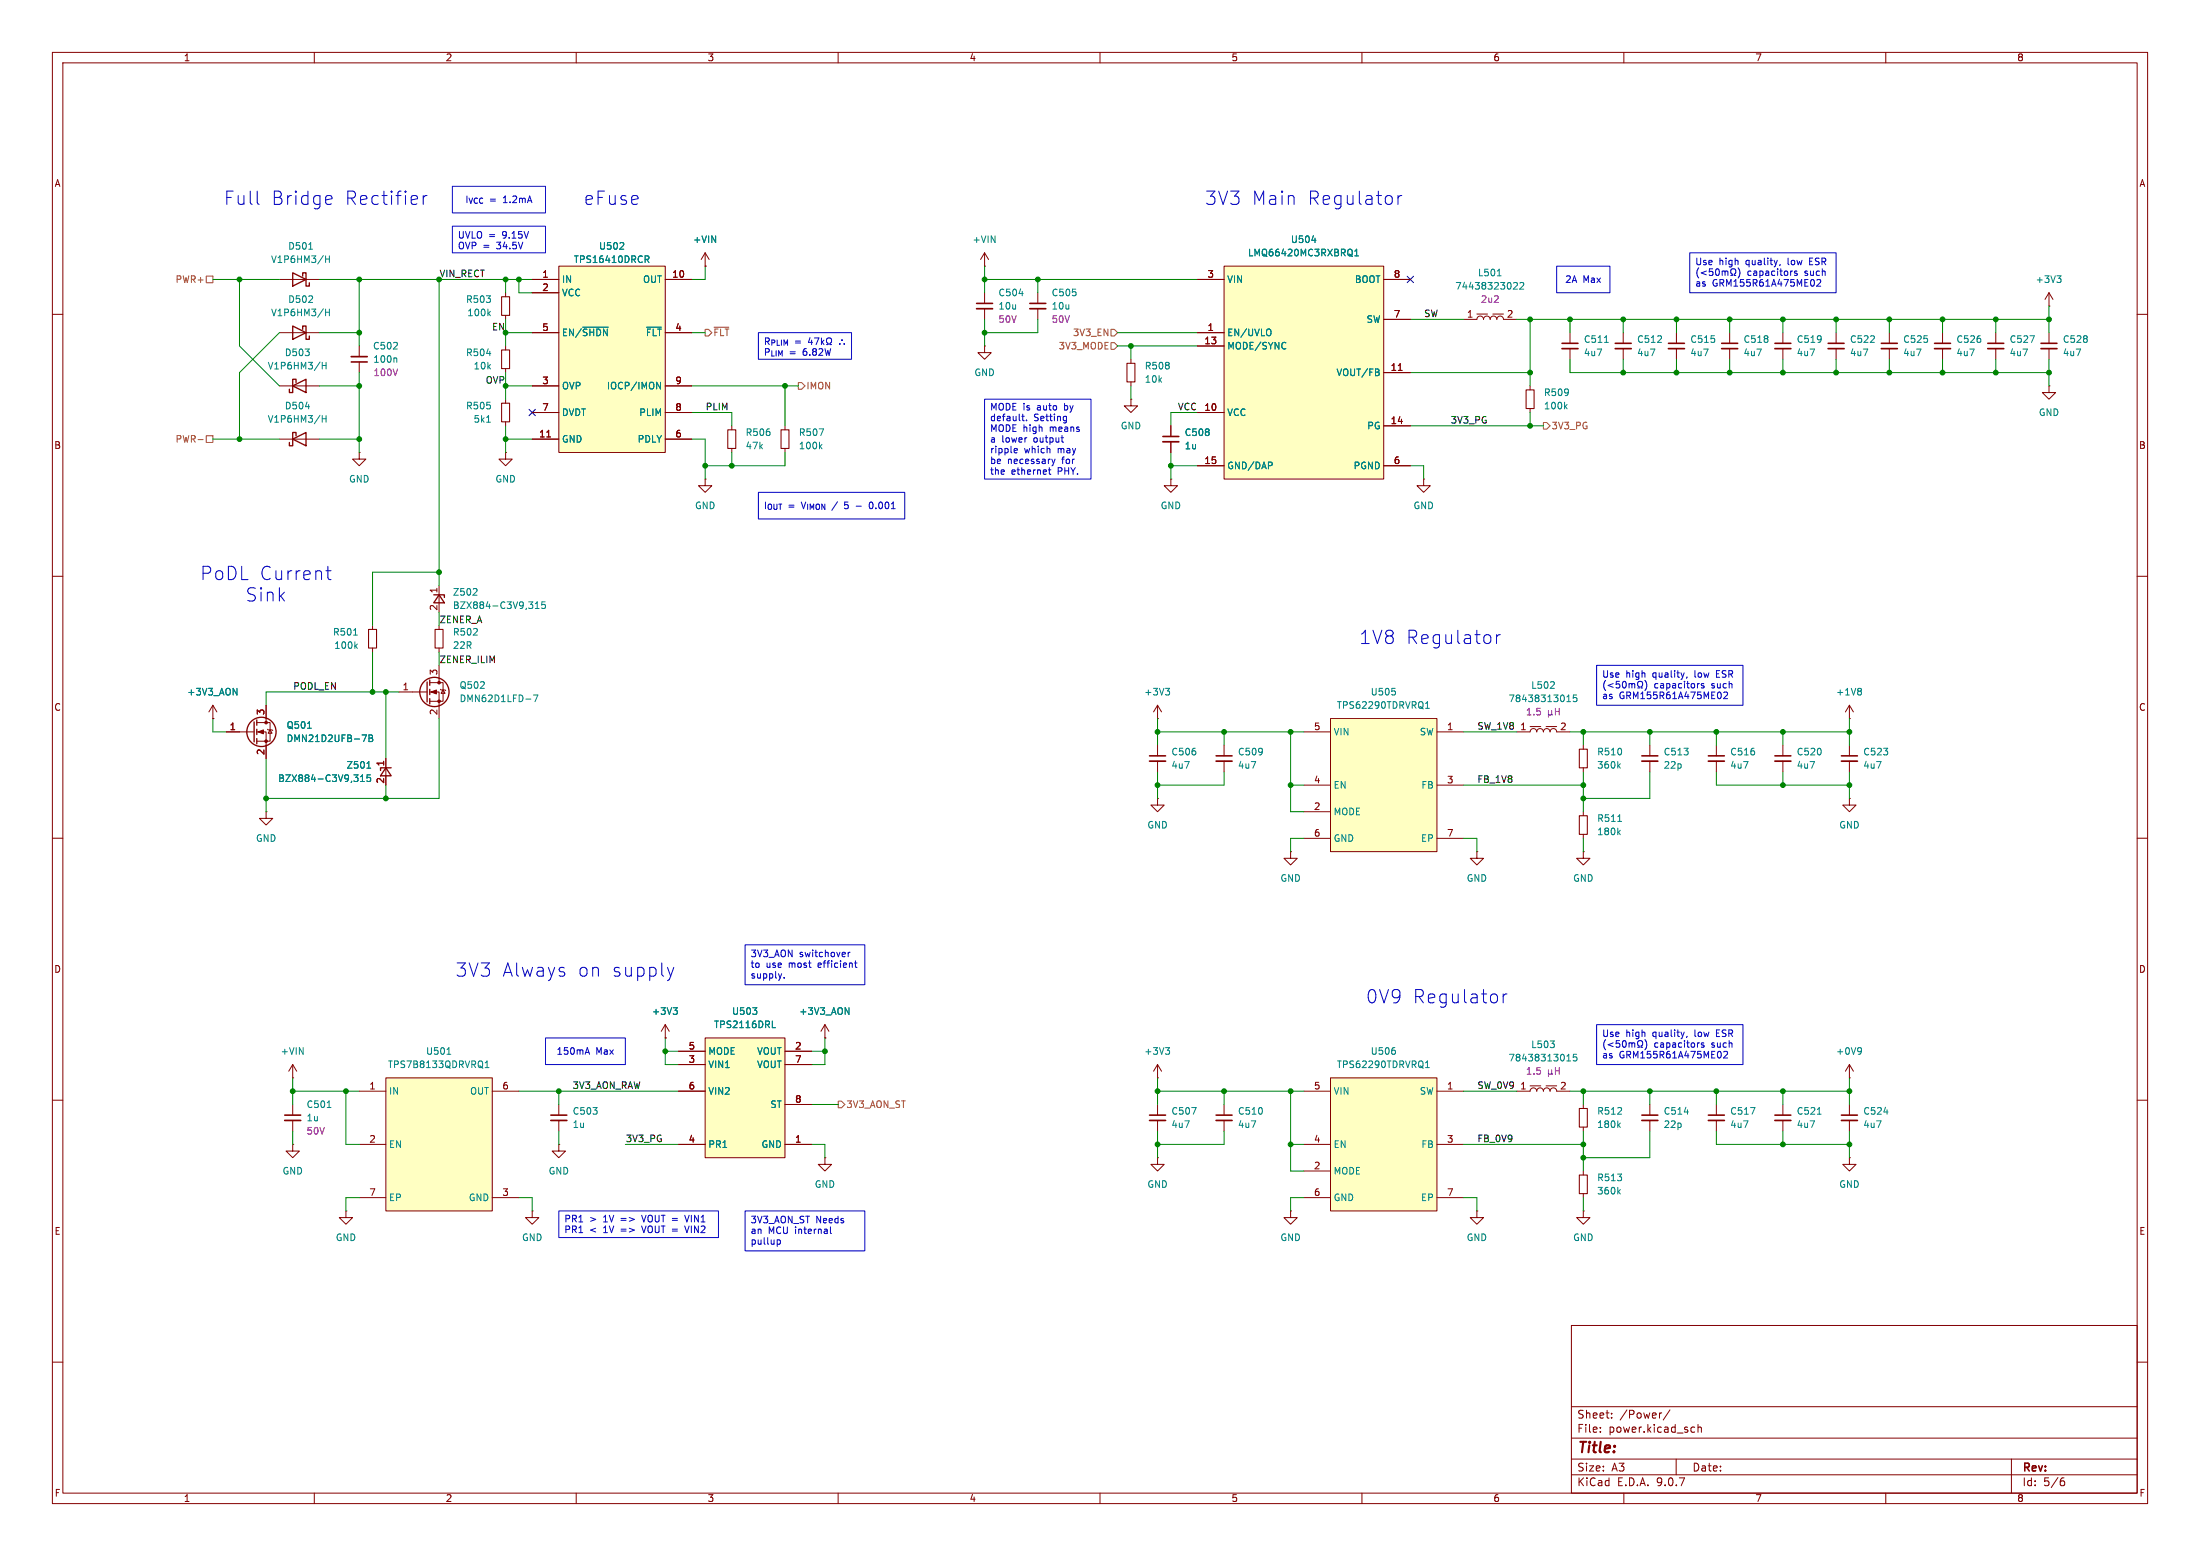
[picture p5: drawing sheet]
<svg xmlns="http://www.w3.org/2000/svg" width="420mm" height="297mm" viewBox="0 0 420 297" stroke-linecap="round" stroke-linejoin="round" font-family="sans-serif">
<path d="M0 0h420v297h-420z" fill="#fff" stroke="#fff" stroke-width=".19"/>
<g fill="none" stroke="#840000" stroke-width=".19">
<path d="M10 10h400v277h-400zM12 12h396v273h-396zM60 10v2M110 10v2M160 10v2M210 10v2M260 10v2M310 10v2M360 10v2M96.5 55.9v.7M281.9 59.9h2.1M285 59.9h2"/>
<path d="M10 60h2M96.5 60.2v.8M96.5 76.2v.8M279.4 61h2.5a.64 .64 0 0 1 .7-.7 .64 .64 0 0 1 .6 .7 .64 .64 0 0 1 .6-.7 .64 .64 0 0 1 .7 .7 .64 .64 0 0 1 .6-.7 .64 .64 0 0 1 .6 .7 .64 .64 0 0 1 .7-.7 .64 .64 0 0 1 .6 .7h2.6M370.8 63.5v2M370.8 66.5v2.1M391.2 63.5v2M391.2 66.5v2.1M408 60h2M96.5 80.5v.8M271.8 91.4v1.3h1.2l-1.2 1.3-1.3-1.3h1.3M271.8 91.4h.1"/>
<path d="M10 110h2M408 110h2M221 137.2h.1M221 134.6l-.8 1.3M221 134.6l.7 1.3M221 134.6v2.6M289.6 139.7h2.5a.64 .64 0 0 1 .6-.6 .64 .64 0 0 1 .7 .6 .64 .64 0 0 1 .6-.6 .64 .64 0 0 1 .6 .6 .64 .64 0 0 1 .7-.6 .64 .64 0 0 1 .6 .6 .64 .64 0 0 1 .6-.6 .64 .64 0 0 1 .7 .6h2.5M292.1 138.7h2M295.1 138.7h2.1M10 160h2M233.7 142.2v2.1M233.7 145.3v2"/>
<path d="M302.3 142.2v.8M302.3 146.6v.7M340.4 142.2v2.1M340.4 145.3v2M353.1 152.4v1.3h1.2l-1.2 1.2-1.3-1.2h1.3M353.1 152.4h.1M408 160h2M246.4 162.6v1.2h1.2l-1.2 1.3-1.3-1.3h1.3M246.4 162.6h.1M10 210h2M55.9 218.4v1.3h-1.3l1.3 1.3 1.2-1.3h-1.2M55.9 218.4h.1"/>
<path d="M327.7 210.8v2.1M327.7 213.9v2M408 210h2M300 253h108v32h-108zM10 260h2M300 278.5h108M300 274.5h108M300 268.5h108M305.5 273.2v.2M305.5 272.5v.1M307.7 270.5v.2M307.7 269.8v.1"/>
<path d="M317.2 269.7l-.3 .1M318.8 269.1l-1.3 1.9M320 278.5v3M323.1 272.4l.4 .1M323.5 273.3l-.4 .1M324.2 272.5l.2-.1 .3 .1 .1 .9M324.2 271.9v1.5M384 278.5v6.5M408 260h2M60 285v2M110 285v2M160 285v2"/>
<path d="M210 285v2M260 285v2M300 281.5h108M310 285v2M360 285v2M393.6 282.7h.4l.2 .2-.1 .5-.5 .2M394 282.1l-.4 .1"/>
</g>
<path d="M95.8 56.6h1.5v3.6h-1.5zM95.8 77h1.5v3.5h-1.5zM301.5 143h1.5v3.6h-1.5z" fill="none" stroke="#840000" stroke-width=".2"/>
<g fill="none" stroke="#008484" stroke-width=".19">
<path d="M93.3 59.8l.3 .5M93.6 59.4l-.5 .5M285.8 52.6h.8M289 54l.4-.1 .3 .4-.8 .9h.8M290.2 54l.4-.1 .3 .4-.8 .9h.8M92.9 80.6h.7M222.5 131.4h.8l-.4 .5M223 131.9l.3 .2v.3l-.3 .3M295.9 131.4h.8M296.7 130.2v.5M299.1 133.9h.7M299.2 133l.3-.3v1.2"/>
<path d="M301 132.7h-.6l-.1 .6 .2-.2 .4 .1 .2 .2-.1 .4-.2 .1-.5-.1M309 146.1l.3 .5M309.3 145.8l-.5 .5M334.2 211.4h.8l-.5 1.3"/>
</g>
<path d="M369.3 65.5h3.1M389.6 65.5h3.1M232.2 144.3h3M338.8 144.3h3.1M326.1 212.9h3.1" fill="none" stroke="#840000" stroke-width=".3"/>
<path d="M369.3 66.5h3.1M389.6 66.5h3.1M232.2 145.3h3M338.8 145.3h3.1M326.1 213.9h3.1" fill="none" stroke="#840000" stroke-width=".33"/>
<path d="M295.6 135.6v1.3M295.6 136.3l.2 .2 .4-.2M296.2 136.3l.2 .2M296.2 135.6v.7M296.9 135.2v1.3M296.9 135.8h.8M297.7 135.2v1.3" fill="none" stroke="#840084" stroke-width=".19"/>
<path d="M254 205.7h20.3v25.4h-20.3z" fill="#ffffc2"/>
<g fill="none" stroke="#840000" stroke-width=".19">
<path d="M215.9 76.2v1.3h1.3l-1.3 1.2-1.3-1.2h1.3M215.9 76.2h.1M302.3 154.9v.8M302.3 159.3v.7M302.3 162.6v1.2h1.2l-1.2 1.3-1.3-1.3h1.3M302.3 162.6h.1M248.9 208.3h5.1M248.9 218.4h5.1M254 205.7h20.3v25.4h-20.3zM274.3 208.3h5.1M274.3 218.4h5.1M248.9 223.5h5.1"/>
<path d="M248.9 228.6h5.1M274.3 228.6h5.1"/>
</g>
<path d="M308.8 156.8h.8M309 158.8l.3 .5M309.3 158.5l-.5 .5M266.3 200.6v.5M272.1 203.8h.8M272.1 202.9l.4-.4v1.3" fill="none" stroke="#008484" stroke-width=".19"/>
<path d="M301.5 155.7h1.5v3.6h-1.5z" fill="none" stroke="#840000" stroke-width=".2"/>
<path d="M254 137.2h20.3v25.4h-20.3z" fill="#ffffc2"/>
<g fill="none" stroke="#840000" stroke-width=".19">
<path d="M149.9 81.3v.7M149.9 85.6v.8M223.5 91.4v1.3h1.3l-1.3 1.3-1.3-1.3h1.3M223.5 91.4h.1M223.5 81.3v2M223.5 84.3v2.1M248.9 139.7h5.1M254 137.2h20.3v25.4h-20.3zM274.3 139.7h5.1M248.9 149.9h5.1M248.9 154.9h5.1M274.3 149.9h5.1"/>
<path d="M248.9 160h5.1M274.3 160h5.1M55.9 205.7h.1M55.9 203.2v2.5M55.9 210.8v2.1M55.9 213.9v2M55.9 203.2l-.8 1.3M55.9 203.2l.7 1.3M233.7 210.8v2.1M233.7 213.9v2M302.3 210.8v.8M302.3 215.1v.8"/>
<path d="M315 210.8v2.1M315 213.9v2"/>
</g>
<path d="M156.4 81.9h.8l-.5 1.2M156.6 85.2l.3 .5M156.9 84.8l-.5 .5M266.3 132v.5M272.1 135.2h.8M272.1 134.3l.4-.4v1.3M62.5 211.4h.7M309 214.7l.3 .5M309.3 214.4l-.5 .4M321.5 212.3h.8" fill="none" stroke="#008484" stroke-width=".19"/>
<path d="M222 83.3h3M54.4 212.9h3M232.2 212.9h3M313.4 212.9h3.1" fill="none" stroke="#840000" stroke-width=".3"/>
<path d="M222 84.3h3M54.4 213.9h3M232.2 213.9h3M313.4 213.9h3.1" fill="none" stroke="#840000" stroke-width=".33"/>
<path d="M149.1 82h1.5v3.6h-1.5zM301.5 211.6h1.5v3.5h-1.5z" fill="none" stroke="#840000" stroke-width=".2"/>
<path d="M73.7 205.7h20.3v25.4h-20.3z" fill="#ffffc2"/>
<g fill="none" stroke="#840000" stroke-width=".19">
<path d="M391.2 58.4h.1M391.2 55.9l-.8 1.3M391.2 55.9l.7 1.3M391.2 55.9v2.5M215.9 68.6v.7M215.9 72.9v.8M299.7 63.5v2M299.7 66.5v2.1M309.9 63.5v2M309.9 66.5v2.1M320 63.5v2M320 66.5v2.1"/>
<path d="M330.2 63.5v2M330.2 66.5v2.1M340.4 63.5v2M340.4 66.5v2.1M350.5 63.5v2M350.5 66.5v2.1M360.7 63.5v2M360.7 66.5v2.1M381 63.5v2M381 66.5v2.1M391.2 73.7v1.2h1.2l-1.2 1.3-1.3-1.3h1.3M391.2 73.7h.1"/>
<path d="M353.1 137.2h.1M353.1 134.6v2.6M353.1 134.6l-.8 1.3M353.1 134.6l.7 1.3M315 142.2v2.1M315 145.3v2M327.7 142.2v2.1M327.7 145.3v2M353.1 142.2v2.1M353.1 145.3v2M281.9 162.6v1.2h1.3l-1.3 1.3-1.2-1.3h1.2M281.9 162.6h.1"/>
<path d="M68.6 208.3h5.1M68.6 218.4h5.1M73.7 205.7h20.3v25.4h-20.3zM94 208.3h5.1M106.7 218.4v1.3h1.2l-1.2 1.3-1.3-1.3h1.3M106.7 218.4h.1M289.6 208.3h2.5a.64 .64 0 0 1 .6-.7 .64 .64 0 0 1 .7 .7 .64 .64 0 0 1 .6-.7 .64 .64 0 0 1 .6 .7 .64 .64 0 0 1 .7-.7 .64 .64 0 0 1 .6 .7 .64 .64 0 0 1 .6-.7 .64 .64 0 0 1 .7 .7h2.5M292.1 207.3h2M295.1 207.3h2.1M340.4 210.8v2.1M340.4 213.9v2M353.1 205.7h.1"/>
<path d="M353.1 203.2v2.5M353.1 210.8v2.1M353.1 213.9v2M353.1 203.2l-.8 1.3M353.1 203.2l.7 1.3M66 231.1v1.3h-1.2l1.2 1.3 1.3-1.3h-1.3M66 231.1h.1M68.6 228.6h5.1M94 228.6h5.1M246.4 231.1v1.3h1.2l-1.2 1.3-1.3-1.3h1.3M246.4 231.1h.1M302.3 231.1v1.3h1.2l-1.2 1.3-1.3-1.3h1.3"/>
<path d="M302.3 231.1h.1M302.3 223.5v.8M302.3 227.8v.8M353.1 221v1.2h1.2l-1.2 1.3-1.3-1.3h1.3M353.1 221h.1"/>
</g>
<g fill="none" stroke="#008484" stroke-width=".19">
<path d="M392.7 52.6h.8l-.5 .5M393.2 53.1l.3 .3v.3l-.3 .2M306.3 65.4h.7M387.5 64.1h.9l-.6 1.3M355.1 131.4l.3 .2-.3 .3 .3 .3v.2l-.3 .3M295.9 198.7h.8l-.4 .5M296.7 199.3v.5M355.1 200l.3 .2a.94 .94 0 0 1-.3 1M85.3 201.2h.8M92.6 203.8h.7M92.6 202.9l.4-.4v1.3M299.1 202.5h.7"/>
<path d="M299.2 201.5l.3-.3v1.3M301 201.2h-.6l-.1 .6 .2-.1 .4 .1 .2 .2-.1 .4-.2 .1-.5-.1M346.9 212.7h.8M355.4 200.5l-.3 .3M359.6 212.3h.8M309 227.4l.3 .5M309.3 227.1l-.5 .4"/>
</g>
<g fill="none" stroke="#840000" stroke-width=".3">
<path d="M298.2 65.5h3M308.4 65.5h3M318.5 65.5h3.1M328.7 65.5h3M338.8 65.5h3.1M349 65.5h3M359.2 65.5h3M379.5 65.5h3M313.4 144.3h3.1M326.1 144.3h3.1M351.5 144.3h3.1M338.8 212.9h3.1"/>
<path d="M351.5 212.9h3.1"/>
</g>
<g fill="none" stroke="#840000" stroke-width=".33">
<path d="M298.2 66.5h3M308.4 66.5h3M318.5 66.5h3.1M328.7 66.5h3M338.8 66.5h3.1M349 66.5h3M359.2 66.5h3M379.5 66.5h3M313.4 145.3h3.1M326.1 145.3h3.1M351.5 145.3h3.1M338.8 213.9h3.1"/>
<path d="M351.5 213.9h3.1"/>
</g>
<path d="M215.1 69.3h1.6v3.6h-1.6zM301.5 224.3h1.5v3.5h-1.5z" fill="none" stroke="#840000" stroke-width=".2"/>
<path d="M295.6 204.2v1.3M295.6 204.9l.2 .1 .4-.1M296.2 204.9l.2 .1M296.2 204.2v.7M296.9 203.8v1.2M296.9 204.4h.8M297.7 203.8v1.2" fill="none" stroke="#840084" stroke-width=".19"/>
<path d="M233.7 50.8h30.5v40.6h-30.5z" fill="#ffffc2"/>
<g fill="none" stroke="#840000" stroke-width=".19">
<path d="M53.3 53.3h7.7M188 50.8h.1M188 48.3v2.5M188 55.9v2M188 58.9v2.1M188 48.3l-.8 1.2M188 48.3l.7 1.2M198.1 55.9v2M198.1 58.9v2.1M228.6 53.3h5.1M233.7 50.8h30.5v40.6h-30.5zM264.2 53.3h5"/>
<path d="M53.3 63.5h7.7M53.3 73.7h7.7M68.6 66v2.1M68.6 69.1v2M188 66v1.3h1.2l-1.2 1.3-1.3-1.3h1.3M188 66h.1M228.6 63.5h5.1M228.6 66h5.1M228.6 78.7h5.1M264.2 61h5M264.2 71.1h5M266.9 70.7h.8"/>
<path d="M292.1 73.7v.7M292.1 78v.7M53.3 83.8h7.7M68.6 86.4v1.2h1.2l-1.2 1.3-1.3-1.3h1.3M68.6 86.4h.1M228.6 88.9h5.1M264.2 88.9h5M264.2 81.3h5M76.2 132.1h5.3M82 130.3h2.6v3.6h-2.6M82 132.1h1.8v5.1M83.8 127v3.3"/>
<path d="M84.1 131.6l1 .2M84.6 131.7l.4 .6h-.8zM221 152.4v1.3h-1.3l1.3 1.2 1.2-1.2h-1.2M221 152.4h.1M221 142.2v2.1M221 145.3v2M127 198.1h.1M127 195.6l-.8 1.3M127 195.6l.8 1.3M127 195.6v2.5M157.5 198.1h.1M157.5 195.6l-.8 1.3"/>
<path d="M157.5 195.6l.7 1.3M157.5 195.6v2.5M106.7 210.8v2.1M106.7 213.9v2M221 205.7h.1M221 203.2v2.5M221 210.8v2.1M221 213.9v2M221 203.2l-.8 1.3M221 203.2l.7 1.3M157.5 221v1.2h1.2l-1.2 1.3-1.3-1.3h1.3M157.5 221h.1"/>
<path d="M221 221v1.2h-1.3l1.3 1.3 1.2-1.3h-1.2M221 221h.1M281.9 231.1v1.3h1.3l-1.3 1.3-1.2-1.3h1.2M281.9 231.1h.1"/>
</g>
<g fill="none" stroke="#008484" stroke-width=".19">
<path d="M58.9 47.6h.8M62.2 48.8v1.3M62.2 59v1.3M62.2 49.4h.7M62.2 59.6h.7M62.9 48.8v1.3M62.9 59v1.3M194.5 56h.8M250.4 45.9h.8M258.1 48.9l.1 .1M258.6 48.8h.8M258.6 47.9l.4-.3v1.2"/>
<path d="M58.3 77.6h.8M61.5 69.2v1.2M61.5 79.3v1.3M61.5 69.8h.7M61.5 79.9h.7M62.2 69.2v1.2M62.2 79.3v1.3M75.6 68.3l.1 .2v.7M242.5 62.9a.9 .9 0 0 1 0 1.1M245.4 65.4l.1 .1M245.5 66.5l-.1 .1M263.2 71.2v.4"/>
<path d="M298.8 77.6l.4 .4M299.2 77.2l-.5 .5M242.8 88.3l.1 .2-.1 .3M101.8 132.7h.9l-.6 1.2M128.5 192.3h.8l-.4 .5M129.1 192.8l.2 .3v.3l-.2 .2M161.4 192.3l.7 1.3v-1.3M222.5 200h.8l-.4 .5M223 200.5l.3 .2v.3l-.3 .2M227.5 211.4h.8l-.5 1.3"/>
</g>
<path d="M291.3 74.4h1.6v3.6h-1.6z" fill="none" stroke="#840000" stroke-width=".2"/>
<g fill="none" stroke="#840000" stroke-width=".25">
<path d="M55.9 52.1l2.5 1.2-2.5 1.3zM57.8 52.7v-.6h.6v2.5h.7v-.6M55.9 62.2l2.5 1.3-2.5 1.3zM55.9 73.7l2.5-1.3v2.5zM56.5 73v-.6h-.6v2.5h-.7v-.6M57.8 62.9v-.7h.6v2.6h.7v-.7M55.9 83.8l2.5-1.2v2.5zM56.5 83.2v-.6h-.6v2.5h-.7v-.6M81.5 130.2v3.8M82 129.8v1M82 131.6v1M82 133.4v1"/>
<circle cx="82.9" cy="132.1" r="2.79"/>
</g>
<g fill="#840000" stroke="#840000" stroke-width=".19">
<path d="M82.3 132.1l1-.4v.8z"/>
<circle cx="83.8" cy="130.3" r=".25"/>
<circle cx="83.8" cy="133.9" r=".25"/>
</g>
<path d="M186.4 57.9h3.1M196.6 57.9h3M67.1 69.1h3M219.5 144.3h3M105.2 212.9h3M219.5 212.9h3" fill="none" stroke="#840000" stroke-width=".3"/>
<path d="M186.4 58.9h3.1M196.6 58.9h3M67.1 68.1h3M219.5 145.3h3M105.2 213.9h3M219.5 213.9h3" fill="none" stroke="#840000" stroke-width=".33"/>
<path d="M134.6 198.1h15.3v22.9h-15.3z" fill="#ffffc2"/>
<g fill="none" stroke="#840000" stroke-width=".19">
<path d="M96.5 86.4v1.2h1.3l-1.3 1.3-1.3-1.3h1.3M96.5 86.4h.1M134.6 91.4v1.3h1.3l-1.3 1.3-1.3-1.3h1.3M134.6 91.4h.1M139.7 81.3v.7M139.7 85.6v.8M71.1 119.4v.7M83.8 111.8v5M83.8 119.4v.7M40.6 137.2h.1M40.6 134.6l-.7 1.3M40.6 134.6l.8 1.3"/>
<path d="M40.6 134.6v2.6M43.2 139.7h5.3M49 137.9h2.6v3.6h-2.6M49 139.7h1.8v5.1M50.8 134.6v3.3M51.1 139.2l1 .2M51.6 139.3l.3 .7h-.7zM71.1 123.7v.8M83.8 123.7v.8M50.8 154.9v1.3h1.3l-1.3 1.3-1.3-1.3h1.3M50.8 154.9h.1M73.7 144.8v5.1"/>
<path d="M134.6 198.1h15.3v22.9h-15.3zM129.5 203.2h5.1M129.5 200.7h5.1M129.5 208.3h5.1M129.5 218.4h5.1M149.9 203.2h5M149.9 200.7h5M149.9 218.4h5M149.9 210.8h5M101.6 231.1v1.3h1.3l-1.3 1.3-1.3-1.3h1.3M101.6 231.1h.1"/>
</g>
<g fill="none" stroke="#008484" stroke-width=".19">
<path d="M90.8 112.3l.3 .3-.1 .3-.7 .7h.8M102.2 116.1h.7M102.2 115.2l.4-.3v1.2M104.1 114.9h-.6l-.1 .6 .2-.1h.4l.1 .2v.4l-.2 .1-.5-.1M44.5 131.4l.7 1.3v-1.3M58.7 139h.7M67.5 121.2h.7M67.9 123.3l.3 .5M68.2 122.9l-.5 .5M68.8 149.2h.8M68.8 148.3l.4-.4v1.3M69.1 140.3h.9l-.6 1.2"/>
<path d="M70 146.6h.8M70.3 145.5l.1-.1v1.2M70.4 140.3h.5l.2 .2-.2 .4 .2 .1 .1 .3-.3 .2h-.5zM70.4 140.9h.5M70.7 147.9h-.6l-.1 .6 .2-.1h.4l.2 .2-.1 .4-.2 .2-.5-.2M143.7 192.3h.8l-.4 .5M144.4 193v.5M147.4 196.2h.6"/>
</g>
<path d="M138.9 82h1.6v3.6h-1.6zM70.4 120.1h1.5v3.6h-1.5zM83.1 120.1h1.5v3.6h-1.5z" fill="none" stroke="#840000" stroke-width=".2"/>
<g fill="none" stroke="#840000" stroke-width=".25">
<path d="M82.8 113.5h2v.5M83.8 113.5l1 1.6h-2zM48.5 137.8v3.8M49 137.4v1M49 139.2v1M49 141v1M73.7 146.6l1 1.5h-2.1zM74.7 146.6h-2.1v.5"/>
<circle cx="49.9" cy="139.7" r="2.79"/>
</g>
<g fill="#840000" stroke="#840000" stroke-width=".19">
<path d="M49.3 139.7l1-.4v.8z"/>
<circle cx="50.8" cy="137.9" r=".25"/>
<circle cx="50.8" cy="141.5" r=".25"/>
</g>
<path d="M106.7 50.8h20.3v35.6h-20.3z" fill="#ffffc2"/>
<g fill="none" stroke="#840000" stroke-width=".19">
<path d="M101.6 53.3h5.1M101.6 55.9h5.1M106.7 50.8h20.3v35.6h-20.3zM127 53.3h5.1M134.6 50.8h.1M134.6 48.3l-.7 1.2M134.6 48.3l.8 1.2M134.6 48.3v2.5M228.6 53.3h5.1M264.2 53.3h5M96.5 66v.8M96.5 70.4v.7"/>
<path d="M101.6 63.5h5.1M101.6 73.7h5.1M101.6 78.7h5.1M127 63.5h5.1M127 73.7h5.1M127 78.7h5.1M228.6 63.5h5.1M228.6 78.7h5.1M228.6 66h5.1M264.2 61h5M264.2 71.1h5M266.9 70.7h.8"/>
<path d="M101.6 83.8h5.1M104.4 83.4h.7M127 83.8h5.1M223.5 81.3v2M223.5 84.3v2.1M228.6 88.9h5.1M264.2 88.9h5M264.2 81.3h5M40.6 137.2h.1M43.2 139.7h2.5M50.8 134.6v2.6M50.8 142.2v2.6"/>
<path d="M73.7 144.8v1.8M73.7 148.1v1.8M127 198.1h.1M157.5 198.1h.1M129.5 203.2h5.1M129.5 200.7h5.1M129.5 208.3h5.1M129.5 218.4h5.1M149.9 203.2h5M149.9 200.7h5M149.9 218.4h5M149.9 210.8h5"/>
</g>
<g fill="none" stroke="#008484" stroke-width=".19">
<path d="M118.3 47.6h.8M119 46.4v.4M123.2 48.8h.4l.3 .3-.1 .3-.6 .1M123.5 49.5l.4 .6M250.4 45.9h.8M258.1 48.9l.1 .1M258.6 48.8h.8M258.6 47.9l.4-.3v1.2M92.9 67.5h.8M111.2 62.5h4.9M123.4 62.5h2.9M125.4 73l.7 1.2v-1.2"/>
<path d="M242.5 62.9a.9 .9 0 0 1 0 1.1M245.4 65.4l.1 .1M245.5 66.5l-.1 .1M263.2 71.2v.4M242.8 88.3l.1 .2-.1 .3M44.5 131.4l.7 1.3v-1.3M58.7 139h.7M68.8 149.2h.8M68.8 148.3l.4-.4v1.3M69.1 140.3h.9l-.6 1.2M70 146.6h.8M70.3 145.5l.1-.1v1.2"/>
<path d="M70.4 140.3h.5l.2 .2-.2 .4 .2 .1 .1 .3-.3 .2h-.5zM70.4 140.9h.5M70.7 147.9h-.6l-.1 .6 .2-.1h.4l.2 .2-.1 .4-.2 .2-.5-.2M128.5 192.3h.8l-.4 .5M129.1 192.8l.2 .3v.3l-.2 .2M143.7 192.3h.8l-.4 .5M144.4 193v.5M147.4 196.2h.6M161.4 192.3l.7 1.3v-1.3"/>
</g>
<path d="M95.8 66.8h1.5v3.6h-1.5z" fill="none" stroke="#840000" stroke-width=".2"/>
<path d="M39.4 52.7h1.2v1.3h-1.2zM134.6 62.9h.7l.6 .6-.6 .6h-.7zM136.3 62.5h2.8M152.4 73h.6l.7 .7-.7 .6h-.6zM212.1 62.9h.6l.7 .6-.7 .6h-.6zM212.1 65.4h.6l.7 .6-.7 .7h-.6zM37.8 83.9h1M39.4 83.2h1.2v1.3h-1.2zM294.6 80.6h.7l.6 .7-.6 .6h-.7zM160 210.2h.7l.6 .6-.6 .7h-.7z" fill="none" stroke="#848400" stroke-width=".19"/>
<g fill="none" stroke="#008400" stroke-width=".19">
<path d="M40.6 53.3h12.7M45.7 53.3v12.7l7.6 7.7M61 53.3h40.6M68.6 53.3v12.7M83.8 53.3v58.5M96.5 53.3v2.6M99.1 53.3v2.6h2.5M134.6 50.8v2.5h-2.5M188 53.3h40.6M188 50.8v5.1M198.1 53.3v2.6M391.2 58.4v5.1"/>
<path d="M53.3 63.5l-7.6 7.6v12.7M61 63.5h7.6M61 73.7h7.6M68.6 71.1v15.3M96.5 63.5h5.1M96.5 73.7h5.1M96.5 61v5M96.5 71.1v5.1M132.1 78.7h7.6v2.6M132.1 63.5h2.5M132.1 73.7h20.3M149.9 73.7v7.6"/>
<path d="M188 61v5M198.1 61v2.5h-10.1M213.4 63.5h15.2M213.4 66h15.2M215.9 66v2.6M215.9 73.7v2.5M228.6 78.7h-5.1v2.6M269.2 71.1h22.9M269.2 61h10.2M289.6 61h101.6M292.1 61v12.7M292.1 78.7v2.6"/>
<path d="M299.7 68.6v2.5h91.5M299.7 61v2.5M309.9 61v2.5M309.9 68.6v2.5M320 61v2.5M320 68.6v2.5M330.2 61v2.5M330.2 68.6v2.5M340.4 61v2.5M340.4 68.6v2.5M350.5 61v2.5M350.5 68.6v2.5"/>
<path d="M360.7 61v2.5M360.7 68.6v2.5M370.8 61v2.5M370.8 68.6v2.5M381 61v2.5M381 68.6v2.5M391.2 68.6v5.1M40.6 83.8h12.7M61 83.8h7.6M96.5 81.3v5.1M96.5 83.8h5.1M132.1 83.8h2.5v7.6"/>
<path d="M139.7 86.4v2.5M149.9 86.4v2.5h-15.3M223.5 86.4v5M223.5 88.9h5.1M269.2 81.3h25.4M269.2 88.9h2.6v2.5M83.8 116.8v2.6M83.8 109.2h-12.7v10.2M40.6 137.2v2.5h2.6M71.1 124.5v7.6M73.7 132.1v12.7M76.2 132.1h-25.4v2.5"/>
<path d="M83.8 124.5v2.5M83.8 137.2v15.2h-33M221 137.2v5M221 139.7h27.9M233.7 139.7v2.5M246.4 139.7v15.2h2.5M279.4 139.7h10.2M299.7 139.7h53.4M302.3 139.7v2.5M315 139.7v2.5M327.7 139.7v2.5M340.4 139.7v2.5"/>
<path d="M353.1 137.2v5M50.8 144.8v10.1M73.7 149.9v2.5M221 147.3v5.1M233.7 147.3v2.6h-12.7M246.4 149.9h2.5M279.4 149.9h22.9M302.3 147.3v7.6M315 147.3v5.1h-12.7M327.7 147.3v2.6h25.4M340.4 147.3v2.6M353.1 147.3v5.1"/>
<path d="M248.9 160h-2.5v2.6M279.4 160h2.5v2.6M302.3 160v2.6M127 198.1v5.1h2.5M157.5 198.1v5.1h-2.6M55.9 208.3h12.7M55.9 205.7v5.1M55.9 215.9v2.5M66 208.3v10.1h2.6M99.1 208.3h30.4M106.7 208.3v2.5M106.7 215.9v2.5"/>
<path d="M119.4 218.4h10.1M127 200.7h2.5M154.9 218.4h2.6v2.6M154.9 210.8h5.1M154.9 200.7h2.6M221 208.3h27.9M221 205.7v5.1M221 215.9v5.1M233.7 215.9v2.5h-12.7M233.7 208.3v2.5M246.4 218.4h2.5M246.4 208.3v15.2h2.5"/>
<path d="M279.4 218.4h22.9M279.4 208.3h10.2M299.7 208.3h53.4M302.3 208.3v2.5M302.3 215.9v7.6M315 208.3v2.5M315 215.9v5.1h-12.7M327.7 215.9v2.5h25.4M327.7 208.3v2.5M340.4 208.3v2.5M340.4 215.9v2.5M353.1 205.7v5.1"/>
<path d="M353.1 215.9v5.1M68.6 228.6h-2.6v2.5M99.1 228.6h2.5v2.5M248.9 228.6h-2.5v2.5M279.4 228.6h2.5v2.5M302.3 228.6v2.5"/>
</g>
<path d="M268.6 52.7l1.2 1.2M269.8 52.7l-1.2 1.2M101 78.1l1.2 1.2M102.2 78.1l-1.2 1.2" fill="none" stroke="#000084" stroke-width=".19"/>
<g fill="none" stroke="#0000c2" stroke-width=".19">
<path d="M49.2 38.9l.3 .1M63 37.3l.3 .1 .1 .5-1.2 .3M63.3 38.9l-.3 .1M80.8 37.3v1.7M81.5 37.3a.65 .65 0 0 0-.7 .5M86.4 35.6h17.7v5h-17.7zM266.9 37.3v1.7M267.6 37.3a.65 .65 0 0 0-.7 .5M86.4 43.2h17.7v5.1h-17.7zM297.2 50.8h10.1v5.1h-10.1zM322.6 48.3h27.9v7.6h-27.9zM324.1 51.5a1.48 1.48 0 0 0 .2 1.6"/>
<path d="M325.7 51.7l-.9 .4 .9 .4M326.4 51.3l-.1 .6 .2-.1 .4 .1 .1 .4-.2 .3-.5-.1M327.7 51.4a.75 .75 0 0 0 .2 1.2l.3-.3v-.5M328.8 51.7v.9M329.3 51.9v.7M329.9 51.9v.7M330.4 51.7l.1 .5 .2 .1v.3h-.3M331.4 51.7l-.1 .5-.2 .1v.3h.3M332 51.4a1.47 1.47 0 0 1-.2 1.7M339.8 50.5l-.1 .2M342.1 51.7h.1M343 51.8l-.3-.1-.1 .2v.2l.4 .1v.3h-.4"/>
<path d="M347.6 53.6l-.1 .3-.7 .7h.8M144.8 63.5h17.8v5.1h-17.8zM146.1 65.2l.6-.1 .2-.2-.1-.3-.7-.1v1.3M146.4 65.2l.5 .6M147.3 65.4h.5l.1-.4-.6-.1v1M148.4 64.9v1h.4M149.2 64.9v1M149.7 65.9v-1l.3 .7 .3-.7v1M154.6 64.4l-.3 1h.8M154.9 64.9v.9M155.5 64.5h.8l-.5 1.3M156.8 64.5v1.3"/>
<path d="M156.9 65.3l.4 .5M157.3 64.9l-.5 .5M157.8 65.8h.3v-.3a.54 .54 0 0 1-.3-.7 .54 .54 0 0 1 .8-.2l.2 .6-.4 .3v.3h.4M188 76.2h20.3v15.2h-20.3zM195.1 79.5h.4M195.2 79v1.1l.3 .2M203.6 79.5v1l-.3 .2M144.8 94h27.9v5.1h-27.9zM163.5 96.6h.9M166.4 95.8a.68 .68 0 0 0-.5 .7 .68 .68 0 0 0 .5 .6M193.7 86.4h.5M193.7 85.7l.3-.1 .2 .3-.6 .1"/>
<path d="M196 80.2v.1M200.3 89.3v1.1l.3 .1M200.8 87.6l.3 .9M201.1 88.5l-.2 .4M201.4 87.6l-.3 .9M202.6 83.6h.4M202.8 84.3l.2 .1M203.6 80.2l-.4 .1M62.2 108.9h1M62.6 108.1v2.2l.1 .2 .5 .1M285.7 121.1v1.7M286.4 121.1a.65 .65 0 0 0-.7 .5"/>
<path d="M304.8 127h27.9v7.6h-27.9zM306.3 130.2a1.48 1.48 0 0 0 .2 1.6M308 130.5l-1 .3 1 .4M308.6 130l-.1 .7 .2-.2 .4 .1 .1 .5-.2 .2-.5-.1M309.9 130.1a.75 .75 0 0 0 .2 1.2l.3-.2v-.6M311 130.5v.8M311.5 130.7v.6M312.1 130.7v.6M312.6 130.4l.1 .5 .2 .2v.2h-.3M313.6 130.4l-.1 .5-.2 .2v.2h.3M314.2 130.1a1.47 1.47 0 0 1-.2 1.7M322.1 129.2l-.2 .3"/>
<path d="M324.3 130.5h.1M325.3 130.5h-.3l-.2 .2v.1l.5 .2v.3h-.5M329.8 132.3l-.1 .3-.7 .8h.8M104.1 198.1h15.3v5.1h-15.3zM112.1 200l.4 1.2M128.6 184.6l-.6 1.7M142.2 180.3h22.9v7.7h-22.9zM149.7 186.6v.1M161.9 181.8v.8M162.3 181.8l-.4 .2M163.1 183.8h.5M163.3 183.4v1.1l.3 .2"/>
<path d="M287 189.7v1.7M287.7 189.7a.65 .65 0 0 0-.7 .5M304.8 195.6h27.9v7.6h-27.9zM306.3 198.8a1.48 1.48 0 0 0 .2 1.6M308 199.1l-1 .3 1 .4M308.6 198.6l-.1 .6 .2-.1 .4 .1 .1 .5-.2 .2-.5-.1M309.9 198.7a.75 .75 0 0 0 .2 1.2l.3-.2v-.6M311 199.1v.8M311.5 199.2v.7M312.1 199.2v.7M312.6 199l.1 .5 .2 .2v.2h-.3M313.6 199l-.1 .5-.2 .2v.2h.3"/>
<path d="M314.2 198.7a1.47 1.47 0 0 1-.2 1.7M322.1 197.8l-.2 .2M324.3 199.1h.1M325.3 199.1h-.3l-.2 .1v.2l.5 .1v.3h-.5M111.8 200.9h.6M329.8 200.9l-.1 .3-.7 .7h.8M106.7 231.1h30.5v5.1h-30.5zM122.5 232l.4 1.2M122.5 234l.4 1.3M130.7 232l.4 1.2M130.7 234l.4 1.3M142.2 231.1h22.9v7.7h-22.9z"/>
<path d="M148.4 236.7h.3l.3 .2-.1 .5h-.5M158.5 234.2v1.1l.2 .2"/>
</g>
<g fill="#008400" stroke="#008400" stroke-width=".19">
<circle cx="302.3" cy="139.7" r=".46"/>
<circle cx="246.4" cy="149.9" r=".46"/>
<circle cx="233.7" cy="139.7" r=".46"/>
<circle cx="221" cy="139.7" r=".46"/>
<circle cx="221" cy="149.9" r=".46"/>
<circle cx="330.2" cy="71.1" r=".46"/>
<circle cx="330.2" cy="61" r=".46"/>
<circle cx="320" cy="71.1" r=".46"/>
<circle cx="340.4" cy="71.1" r=".46"/>
<circle cx="340.4" cy="61" r=".46"/>
<circle cx="320" cy="61" r=".46"/>
<circle cx="353.1" cy="149.9" r=".46"/>
<circle cx="340.4" cy="149.9" r=".46"/>
<circle cx="340.4" cy="139.7" r=".46"/>
<circle cx="350.5" cy="61" r=".46"/>
<circle cx="350.5" cy="71.1" r=".46"/>
<circle cx="315" cy="139.7" r=".46"/>
<circle cx="327.7" cy="139.7" r=".46"/>
<circle cx="353.1" cy="139.7" r=".46"/>
<circle cx="302.3" cy="149.9" r=".46"/>
<circle cx="302.3" cy="152.4" r=".46"/>
<circle cx="309.9" cy="61" r=".46"/>
<circle cx="299.7" cy="61" r=".46"/>
<circle cx="292.1" cy="61" r=".46"/>
<circle cx="309.9" cy="71.1" r=".46"/>
<circle cx="327.7" cy="208.3" r=".46"/>
<circle cx="353.1" cy="208.3" r=".46"/>
<circle cx="315" cy="208.3" r=".46"/>
<circle cx="302.3" cy="208.3" r=".46"/>
<circle cx="353.1" cy="218.4" r=".46"/>
<circle cx="340.4" cy="218.4" r=".46"/>
<circle cx="340.4" cy="208.3" r=".46"/>
<circle cx="246.4" cy="218.4" r=".46"/>
<circle cx="246.4" cy="208.3" r=".46"/>
<circle cx="233.7" cy="208.3" r=".46"/>
<circle cx="221" cy="208.3" r=".46"/>
<circle cx="302.3" cy="221" r=".46"/>
<circle cx="302.3" cy="218.4" r=".46"/>
<circle cx="221" cy="218.4" r=".46"/>
<circle cx="223.5" cy="88.9" r=".46"/>
<circle cx="292.1" cy="81.3" r=".46"/>
<circle cx="292.1" cy="71.1" r=".46"/>
<circle cx="391.2" cy="71.1" r=".46"/>
<circle cx="360.7" cy="61" r=".46"/>
<circle cx="370.8" cy="61" r=".46"/>
<circle cx="381" cy="61" r=".46"/>
<circle cx="381" cy="71.1" r=".46"/>
<circle cx="360.7" cy="71.1" r=".46"/>
<circle cx="370.8" cy="71.1" r=".46"/>
<circle cx="391.2" cy="61" r=".46"/>
<circle cx="198.1" cy="53.3" r=".46"/>
<circle cx="149.9" cy="73.7" r=".46"/>
<circle cx="246.4" cy="139.7" r=".46"/>
<circle cx="188" cy="53.3" r=".46"/>
<circle cx="188" cy="63.5" r=".46"/>
<circle cx="215.9" cy="66" r=".46"/>
<circle cx="68.6" cy="53.3" r=".46"/>
<circle cx="96.5" cy="53.3" r=".46"/>
<circle cx="96.5" cy="63.5" r=".46"/>
<circle cx="96.5" cy="83.8" r=".46"/>
<circle cx="96.5" cy="73.7" r=".46"/>
<circle cx="45.7" cy="53.3" r=".46"/>
<circle cx="68.6" cy="73.7" r=".46"/>
<circle cx="68.6" cy="63.5" r=".46"/>
<circle cx="68.6" cy="83.8" r=".46"/>
<circle cx="127" cy="200.7" r=".46"/>
<circle cx="157.5" cy="200.7" r=".46"/>
<circle cx="139.7" cy="88.9" r=".46"/>
<circle cx="134.6" cy="88.9" r=".46"/>
<circle cx="45.7" cy="83.8" r=".46"/>
<circle cx="50.8" cy="152.4" r=".46"/>
<circle cx="71.1" cy="132.1" r=".46"/>
<circle cx="73.7" cy="152.4" r=".46"/>
<circle cx="83.8" cy="109.2" r=".46"/>
<circle cx="73.7" cy="132.1" r=".46"/>
<circle cx="99.1" cy="53.3" r=".46"/>
<circle cx="106.7" cy="208.3" r=".46"/>
<circle cx="66" cy="208.3" r=".46"/>
<circle cx="55.9" cy="208.3" r=".46"/>
</g>
<g font-size="3.5" fill="#0000c2">
<text x="42.7" y="39.3">Full</text>
<text x="51.7" y="39.3">Bridge</text>
<text x="65.7" y="39.3">Rectifier</text>
<text x="111.4" y="39.3">eFuse</text>
<text x="230" y="39.3">3V3</text>
<text x="238.9" y="39.3">Main</text>
<text x="249.5" y="39.3">Regulator</text>
<text x="38.2" y="111">PoDL Current</text>
<text x="46.8" y="115.1">Sink</text>
<text x="259.5" y="123.2">1V8</text>
<text x="268.4" y="123.2">Regulator</text>
<text x="86.9" y="186.7">3V3</text>
<text x="95.8" y="186.7">Always</text>
<text x="110.2" y="186.7">on</text>
<text x="116.7" y="186.7">supply</text>
<text x="260.7" y="191.7">0V9</text>
<text x="269.6" y="191.7">Regulator</text>
</g>
<text font-size="2.8" fill="#840000" x="301" y="277.9">Title:</text>
<g font-size="2.1" fill="#840000">
<text x="301" y="273.7">File:</text>
<text x="301" y="271">Sheet:</text>
<text x="307.1" y="273.7">power.kicad_sch</text>
<text x="309.2" y="271">/Power/</text>
<text x="301" y="281.1">Size:</text>
<text x="307.6" y="281.1">A3</text>
<text x="323" y="281.1">Date:</text>
<text x="386" y="281.3">Rev:</text>
<text x="301" y="283.9">KiCad</text>
<text x="308.7" y="283.9">E.D.A.</text>
<text x="316.3" y="283.9">9.0.7</text>
<text x="386" y="283.9">Id:</text>
<text x="390.1" y="283.9">5/6</text>
</g>
<g font-size="1.8" fill="#840000">
<text x="35" y="11.9">1</text>
<text x="85" y="11.9">2</text>
<text x="135" y="11.9">3</text>
<text x="185" y="11.9">4</text>
<text x="235" y="11.9">5</text>
<text x="285" y="11.9">6</text>
<text x="335" y="11.9">7</text>
<text x="385" y="11.9">8</text>
<text x="10.3" y="35.9">A</text>
<text x="408.3" y="35.9">A</text>
<text x="103.4" y="53.1">1</text>
<text x="128.2" y="53.1">10</text>
<text x="230.4" y="53.1">3</text>
<text x="266" y="53.1">8</text>
<text x="103.4" y="55.6">2</text>
<text x="103.4" y="63.2">5</text>
<text x="128.8" y="63.2">4</text>
<text x="229.8" y="65.8">13</text>
<text x="230.4" y="63.2">1</text>
<text x="266" y="60.7">7</text>
<text x="280" y="60.7">1</text>
<text x="287.6" y="60.7">2</text>
<text x="265.4" y="70.9">11</text>
<text x="103.4" y="73.4">3</text>
<text x="128.8" y="73.4">9</text>
<text x="102.8" y="83.6">11</text>
<text x="103.4" y="78.5">7</text>
<text x="128.8" y="78.5">8</text>
<text x="128.8" y="83.6">6</text>
<text x="229.8" y="78.5">10</text>
<text x="265.4" y="81">14</text>
<text x="10.3" y="85.9">B</text>
<text x="229.8" y="88.6">15</text>
<text x="266" y="88.6">6</text>
<text x="408.2" y="85.9">B</text>
<text x="83.6" y="113.4" transform="rotate(-90 83.6 113.4)">1</text>
<text x="83.6" y="116.7" transform="rotate(-90 83.6 116.7)">2</text>
<text x="76.8" y="131.8">1</text>
<text x="83.6" y="129" transform="rotate(-90 83.6 129)">3</text>
<text x="10.3" y="135.9">C</text>
<text x="50.5" y="136.6" transform="rotate(-90 50.5 136.6)">3</text>
<text x="83.6" y="136.6" transform="rotate(-90 83.6 136.6)">2</text>
<text x="408.2" y="135.9">C</text>
<text x="43.7" y="139.4">1</text>
<text x="250.8" y="139.4">5</text>
<text x="276.2" y="139.4">1</text>
<text x="290.1" y="139.4">1</text>
<text x="297.7" y="139.4">2</text>
<text x="50.5" y="144.2" transform="rotate(-90 50.5 144.2)">2</text>
<text x="73.4" y="149.7" transform="rotate(-90 73.4 149.7)">2</text>
<text x="73.4" y="146.4" transform="rotate(-90 73.4 146.4)">1</text>
<text x="250.8" y="149.6">4</text>
<text x="276.2" y="149.6">3</text>
<text x="250.8" y="154.7">2</text>
<text x="250.8" y="159.8">6</text>
<text x="276.2" y="159.8">7</text>
<text x="10.3" y="185.9">D</text>
<text x="408.2" y="185.9">D</text>
<text x="131.4" y="200.4">5</text>
<text x="131.4" y="202.9">3</text>
<text x="151.7" y="202.9">7</text>
<text x="151.7" y="200.4">2</text>
<text x="70.4" y="208">1</text>
<text x="95.8" y="208">6</text>
<text x="131.4" y="208">6</text>
<text x="250.8" y="208">5</text>
<text x="276.2" y="208">1</text>
<text x="290.1" y="208">1</text>
<text x="297.7" y="208">2</text>
<text x="151.7" y="210.6">8</text>
<text x="70.4" y="218.2">2</text>
<text x="131.4" y="218.2">4</text>
<text x="151.7" y="218.2">1</text>
<text x="250.8" y="218.2">4</text>
<text x="276.2" y="218.2">3</text>
<text x="250.8" y="223.3">2</text>
<text x="70.4" y="228.3">7</text>
<text x="95.8" y="228.3">3</text>
<text x="250.8" y="228.3">6</text>
<text x="276.2" y="228.3">7</text>
<text x="10.3" y="235.9">E</text>
<text x="408.3" y="235.9">E</text>
<text x="10.3" y="285.9">F</text>
<text x="35" y="286.9">1</text>
<text x="85" y="286.9">2</text>
<text x="135" y="286.9">3</text>
<text x="185" y="286.9">4</text>
<text x="235" y="286.9">5</text>
<text x="285" y="286.9">6</text>
<text x="335" y="286.9">7</text>
<text x="385" y="286.9">8</text>
<text x="408.3" y="285.9">F</text>
</g>
<g font-size="1.8" fill="#0000c2">
<text x="88.7" y="39">I_{VCC} 1.2mA</text>
<text x="93.4" y="39">=</text>
<text x="87.3" y="45.9">UVLO =</text>
<text x="87.3" y="47.9">OVP =</text>
<text x="94.9" y="47.9">34.5V</text>
<text x="96" y="45.9">9.15V</text>
<text x="323.5" y="50.9">Use</text>
<text x="328.2" y="50.9">high</text>
<text x="333.4" y="50.9">quality,</text>
<text x="333.5" y="53">capacitors</text>
<text x="341.6" y="50.9">low</text>
<text x="344.6" y="53">such</text>
<text x="345.9" y="50.9">ESR</text>
<text x="298.7" y="54.2">2A</text>
<text x="302.2" y="54.2">Max</text>
<text x="323.5" y="55">as</text>
<text x="326.9" y="55">GRM155R61A475ME02</text>
<text x="145.7" y="68.2">P_{LIM}</text>
<text x="150.6" y="68.2">=</text>
<text x="151.7" y="66.2">=</text>
<text x="153.4" y="68.2">6.82W</text>
<text x="160.5" y="66.2">þÿ&quot;4</text>
<text x="188.9" y="78.5">MODE is</text>
<text x="188.9" y="80.6">default.</text>
<text x="188.9" y="82.6">MODE high</text>
<text x="197.3" y="80.6">Setting</text>
<text x="198.1" y="78.5">auto</text>
<text x="200.5" y="82.6">means</text>
<text x="203.4" y="78.5">by</text>
<text x="188.9" y="84.7">a</text>
<text x="188.9" y="86.7">ripple</text>
<text x="188.9" y="88.8">be</text>
<text x="191.2" y="84.7">lower</text>
<text x="192.3" y="88.8">necessary</text>
<text x="195.5" y="86.7">which</text>
<text x="197.4" y="84.7">output</text>
<text x="202" y="86.7">may</text>
<text x="202.9" y="88.8">for</text>
<text x="188.9" y="90.8">the</text>
<text x="193" y="90.8">ethernet</text>
<text x="202" y="90.8">PHY.</text>
<text x="145.7" y="97.4">I_{OUT} V_{IMON} 5</text>
<text x="150.4" y="97.4">=</text>
<text x="159.2" y="97.4">/</text>
<text x="166.8" y="97.4">0.001</text>
<text x="305.8" y="129.7">Use</text>
<text x="310.4" y="129.7">high</text>
<text x="315.6" y="129.7">quality,</text>
<text x="315.8" y="131.7">capacitors</text>
<text x="323.8" y="129.7">low</text>
<text x="326.8" y="131.7">such</text>
<text x="328.1" y="129.7">ESR</text>
<text x="305.8" y="133.8">as</text>
<text x="309.1" y="133.8">GRM155R61A475ME02</text>
<text x="143.2" y="183">3V3_AON</text>
<text x="143.2" y="185.1">to</text>
<text x="146.2" y="185.1">use</text>
<text x="150.7" y="185.1">most</text>
<text x="152.6" y="183">switchover</text>
<text x="156.4" y="185.1">efficient</text>
<text x="143.2" y="187.1">supply.</text>
<text x="106.2" y="201.5">150mA</text>
<text x="113.7" y="201.5">Max</text>
<text x="305.8" y="198.3">Use</text>
<text x="305.8" y="202.3">as</text>
<text x="309.1" y="202.3">GRM155R61A475ME02</text>
<text x="310.4" y="198.3">high</text>
<text x="315.6" y="198.3">quality,</text>
<text x="315.8" y="200.3">capacitors</text>
<text x="323.8" y="198.3">low</text>
<text x="326.8" y="200.3">such</text>
<text x="328.1" y="198.3">ESR</text>
<text x="107.6" y="233.5">PR1</text>
<text x="112.6" y="233.5">&gt;</text>
<text x="115.3" y="233.5">1V</text>
<text x="118.8" y="233.5">=&gt;</text>
<text x="123.1" y="233.5">VOUT =</text>
<text x="131.7" y="233.5">VIN1</text>
<text x="143.2" y="233.8">3V3_AON_ST</text>
<text x="155.7" y="233.8">Needs</text>
<text x="107.6" y="235.6">PR1</text>
<text x="112.6" y="235.6">&lt;</text>
<text x="115.3" y="235.6">1V</text>
<text x="118.8" y="235.6">=&gt;</text>
<text x="123.1" y="235.6">VOUT =</text>
<text x="131.7" y="235.6">VIN2</text>
<text x="143.2" y="235.9">an</text>
<text x="143.2" y="237.9">pullup</text>
<text x="146.7" y="235.9">MCU internal</text>
</g>
<g font-size="1.8" fill="#008484">
<text x="54.9" y="47.9">D501</text>
<text x="114.3" y="47.9">U502</text>
<text x="132.2" y="46.6">+VIN</text>
<text x="185.6" y="46.6">+VIN</text>
<text x="246.3" y="46.6">U504</text>
<text x="51.7" y="50.4">V1P6HM3/H</text>
<text x="109.5" y="50.4">TPS16410DRCR</text>
<text x="238.1" y="49.1">LMQ66420MC3RXBRQ1</text>
<text x="282.1" y="52.9">L501</text>
<text x="54.9" y="58">D502</text>
<text x="88.9" y="58">R503</text>
<text x="107.2" y="54.2">IN</text>
<text x="107.2" y="56.7">VCC</text>
<text x="122.7" y="54.2">OUT</text>
<text x="190.5" y="56.7">C504</text>
<text x="190.5" y="59.3">10u</text>
<text x="200.7" y="56.7">C505</text>
<text x="200.7" y="59.3">10u</text>
<text x="234.2" y="54.2">VIN</text>
<text x="258.6" y="54.2">BOOT</text>
<text x="277.7" y="55.5">74438323022</text>
<text x="388.5" y="54.2">+3V3</text>
<text x="51.7" y="60.6">V1P6HM3/H</text>
<text x="89.1" y="60.6">100k</text>
<text x="107.2" y="64.4">EN/~{SHDN}</text>
<text x="123.2" y="64.4">~{FLT}</text>
<text x="234.2" y="64.4">EN/UVLO</text>
<text x="260.8" y="61.8">SW</text>
<text x="302.3" y="65.6">C511</text>
<text x="312.4" y="65.6">C512</text>
<text x="322.6" y="65.6">C515</text>
<text x="332.7" y="65.6">C518</text>
<text x="342.9" y="65.6">C519</text>
<text x="353.1" y="65.6">C522</text>
<text x="363.2" y="65.6">C525</text>
<text x="373.4" y="65.6">C526</text>
<text x="383.5" y="65.6">C527</text>
<text x="393.7" y="65.6">C528</text>
<text x="51" y="70.7">V1P6HM3/H</text>
<text x="54.3" y="68.2">D503</text>
<text x="71.1" y="66.9">C502</text>
<text x="71.2" y="69.4">100n</text>
<text x="88.9" y="68.2">R504</text>
<text x="90.3" y="70.7">10k</text>
<text x="185.9" y="72">GND</text>
<text x="218.4" y="70.7">R508</text>
<text x="234.2" y="66.9">MODE/SYNC</text>
<text x="255" y="72">VOUT/FB</text>
<text x="302.3" y="68.2">4u7</text>
<text x="312.4" y="68.2">4u7</text>
<text x="322.6" y="68.2">4u7</text>
<text x="332.7" y="68.2">4u7</text>
<text x="342.9" y="68.2">4u7</text>
<text x="353.1" y="68.2">4u7</text>
<text x="363.2" y="68.2">4u7</text>
<text x="373.4" y="68.2">4u7</text>
<text x="383.5" y="68.2">4u7</text>
<text x="393.7" y="68.2">4u7</text>
<text x="107.2" y="74.5">OVP</text>
<text x="115.8" y="74.5">IOCP/IMON</text>
<text x="218.4" y="73.3">10k</text>
<text x="294.6" y="75.8">R509</text>
<text x="51" y="80.9">V1P6HM3/H</text>
<text x="54.3" y="78.3">D504</text>
<text x="88.9" y="78.3">R505</text>
<text x="90.3" y="80.9">5k1</text>
<text x="107.2" y="79.6">DVDT</text>
<text x="121.9" y="79.6">PLIM</text>
<text x="142.2" y="83.4">R506</text>
<text x="152.4" y="83.4">R507</text>
<text x="213.9" y="82.1">GND</text>
<text x="226.1" y="83.4">C508</text>
<text x="234.2" y="79.6">VCC</text>
<text x="260.9" y="82.1">PG</text>
<text x="294.6" y="78.3">100k</text>
<text x="389.1" y="79.6">GND</text>
<text x="107.2" y="84.7">GND</text>
<text x="121.6" y="84.7">PDLY</text>
<text x="142.2" y="86">47k</text>
<text x="152.4" y="86">100k</text>
<text x="226.1" y="86">1u</text>
<text x="234.2" y="89.8">GND/DAP</text>
<text x="258.3" y="89.8">PGND</text>
<text x="66.5" y="92.3">GND</text>
<text x="94.5" y="92.3">GND</text>
<text x="132.6" y="97.4">GND</text>
<text x="221.5" y="97.4">GND</text>
<text x="269.7" y="97.4">GND</text>
<text x="86.4" y="113.9">Z502</text>
<text x="86.4" y="116.4">BZX884-C3V9,315</text>
<text x="63.5" y="121.5">R501</text>
<text x="63.7" y="124.1">100k</text>
<text x="86.4" y="121.5">R502</text>
<text x="86.4" y="124.1">22R</text>
<text x="87.6" y="131.7">Q502</text>
<text x="292.2" y="131.7">L502</text>
<text x="35.6" y="132.9">+3V3_AON</text>
<text x="87.6" y="134.2">DMN62D1LFD-7</text>
<text x="218.3" y="132.9">+3V3</text>
<text x="255.1" y="135.5">TPS62290TDRVRQ1</text>
<text x="261.6" y="132.9">U505</text>
<text x="287.9" y="134.2">78438313015</text>
<text x="350.4" y="132.9">+1V8</text>
<text x="54.6" y="139.3">Q501</text>
<text x="54.6" y="141.8">DMN21D2UFB-7B</text>
<text x="254.5" y="140.6">VIN</text>
<text x="270.9" y="140.6">SW</text>
<text x="53" y="149.5">BZX884-C3V9,315</text>
<text x="66.1" y="146.9">Z501</text>
<text x="223.5" y="144.4">C506</text>
<text x="223.5" y="146.9">4u7</text>
<text x="236.2" y="144.4">C509</text>
<text x="236.2" y="146.9">4u7</text>
<text x="304.8" y="144.4">R510</text>
<text x="304.8" y="146.9">360k</text>
<text x="317.5" y="144.4">C513</text>
<text x="317.5" y="146.9">22p</text>
<text x="330.2" y="144.4">C516</text>
<text x="330.2" y="146.9">4u7</text>
<text x="342.9" y="144.4">C520</text>
<text x="342.9" y="146.9">4u7</text>
<text x="355.6" y="144.4">C523</text>
<text x="355.6" y="146.9">4u7</text>
<text x="254.5" y="150.7">EN</text>
<text x="254.5" y="155.8">MODE</text>
<text x="271.3" y="150.7">FB</text>
<text x="48.8" y="160.9">GND</text>
<text x="218.9" y="158.3">GND</text>
<text x="254.5" y="160.9">GND</text>
<text x="271.2" y="160.9">EP</text>
<text x="304.8" y="157.1">R511</text>
<text x="304.8" y="159.6">180k</text>
<text x="351" y="158.3">GND</text>
<text x="244.3" y="168.5">GND</text>
<text x="279.9" y="168.5">GND</text>
<text x="300.2" y="168.5">GND</text>
<text x="124.4" y="193.9">+3V3</text>
<text x="136.2" y="196.4">TPS2116DRL</text>
<text x="139.7" y="193.9">U503</text>
<text x="152.5" y="193.9">+3V3_AON</text>
<text x="53.5" y="201.5">+VIN</text>
<text x="81.2" y="201.5">U501</text>
<text x="135.1" y="201.5">MODE</text>
<text x="144.4" y="201.5">VOUT</text>
<text x="218.3" y="201.5">+3V3</text>
<text x="261.6" y="201.5">U506</text>
<text x="287.9" y="202.8">78438313015</text>
<text x="292.2" y="200.3">L503</text>
<text x="350.4" y="201.5">+0V9</text>
<text x="74" y="204.1">TPS7B8133QDRVRQ1</text>
<text x="74.2" y="209.1">IN</text>
<text x="89.6" y="209.1">OUT</text>
<text x="135.1" y="204.1">VIN1</text>
<text x="135.1" y="209.1">VIN2</text>
<text x="144.4" y="204.1">VOUT</text>
<text x="254.5" y="209.1">VIN</text>
<text x="255.1" y="204.1">TPS62290TDRVRQ1</text>
<text x="270.9" y="209.1">SW</text>
<text x="58.4" y="211.7">C501</text>
<text x="58.4" y="214.2">1u</text>
<text x="109.2" y="213">C503</text>
<text x="109.2" y="215.5">1u</text>
<text x="147" y="211.7">ST</text>
<text x="223.5" y="213">C507</text>
<text x="223.5" y="215.5">4u7</text>
<text x="236.2" y="213">C510</text>
<text x="236.2" y="215.5">4u7</text>
<text x="304.8" y="213">R512</text>
<text x="304.8" y="215.5">180k</text>
<text x="317.5" y="213">C514</text>
<text x="317.5" y="215.5">22p</text>
<text x="330.2" y="213">C517</text>
<text x="330.2" y="215.5">4u7</text>
<text x="342.9" y="213">C521</text>
<text x="342.9" y="215.5">4u7</text>
<text x="355.6" y="213">C524</text>
<text x="355.6" y="215.5">4u7</text>
<text x="74.2" y="219.3">EN</text>
<text x="135.1" y="219.3">PR1</text>
<text x="145.3" y="219.3">GND</text>
<text x="254.5" y="219.3">EN</text>
<text x="271.3" y="219.3">FB</text>
<text x="53.8" y="224.4">GND</text>
<text x="104.6" y="224.4">GND</text>
<text x="155.4" y="226.9">GND</text>
<text x="218.9" y="226.9">GND</text>
<text x="254.5" y="224.4">MODE</text>
<text x="304.8" y="225.7">R513</text>
<text x="351" y="226.9">GND</text>
<text x="74.2" y="229.5">EP</text>
<text x="89.4" y="229.5">GND</text>
<text x="254.5" y="229.5">GND</text>
<text x="271.2" y="229.5">EP</text>
<text x="304.8" y="228.2">360k</text>
<text x="64" y="237.1">GND</text>
<text x="99.6" y="237.1">GND</text>
<text x="244.3" y="237.1">GND</text>
<text x="279.9" y="237.1">GND</text>
<text x="300.2" y="237.1">GND</text>
</g>
<text font-size="1.8" fill="#008400" x="83.8" y="53">VIN_RECT</text>
<g font-size="1.8" fill="#848400">
<text x="33.4" y="54.2">PWR+</text>
<text x="136.1" y="64.4">~{FLT}</text>
<text x="204.7" y="64.4">3V3_EN</text>
<text x="202" y="66.9">3V3_MODE</text>
<text x="153.9" y="74.5">IMON</text>
<text x="296.1" y="82.1">3V3_PG</text>
<text x="33.4" y="84.7">PWR-</text>
<text x="161.5" y="211.7">3V3_AON_ST</text>
</g>
<g font-size="1.8" fill="#840084">
<text x="282.6" y="58">2u2</text>
<text x="190.5" y="61.8">50V</text>
<text x="200.7" y="61.8">50V</text>
<text x="71.2" y="72">100V</text>
<text x="291.2" y="136.8">1.5</text>
<text x="291.2" y="205.3">1.5</text>
<text x="58.4" y="216.8">50V</text>
</g>
<g font-size="1.8">
<text x="93.8" y="63.2">EN</text>
<text x="271.8" y="60.6">SW</text>
<text x="92.6" y="73.3">OVP</text>
<text x="134.6" y="78.4">PLIM</text>
<text x="224.8" y="78.4">VCC</text>
<text x="276.9" y="80.9">3V3_PG</text>
<text x="83.8" y="119">ZENER_A</text>
<text x="55.9" y="131.7">PODL_EN</text>
<text x="83.8" y="126.7">ZENER_ILIM</text>
<text x="281.9" y="139.4">SW_1V8</text>
<text x="281.9" y="149.5">FB_1V8</text>
<text x="109.2" y="207.9">3V3_AON_RAW</text>
<text x="281.9" y="207.9">SW_0V9</text>
<text x="119.4" y="218.1">3V3_PG</text>
<text x="281.9" y="218.1">FB_0V9</text>
</g>
</svg>
